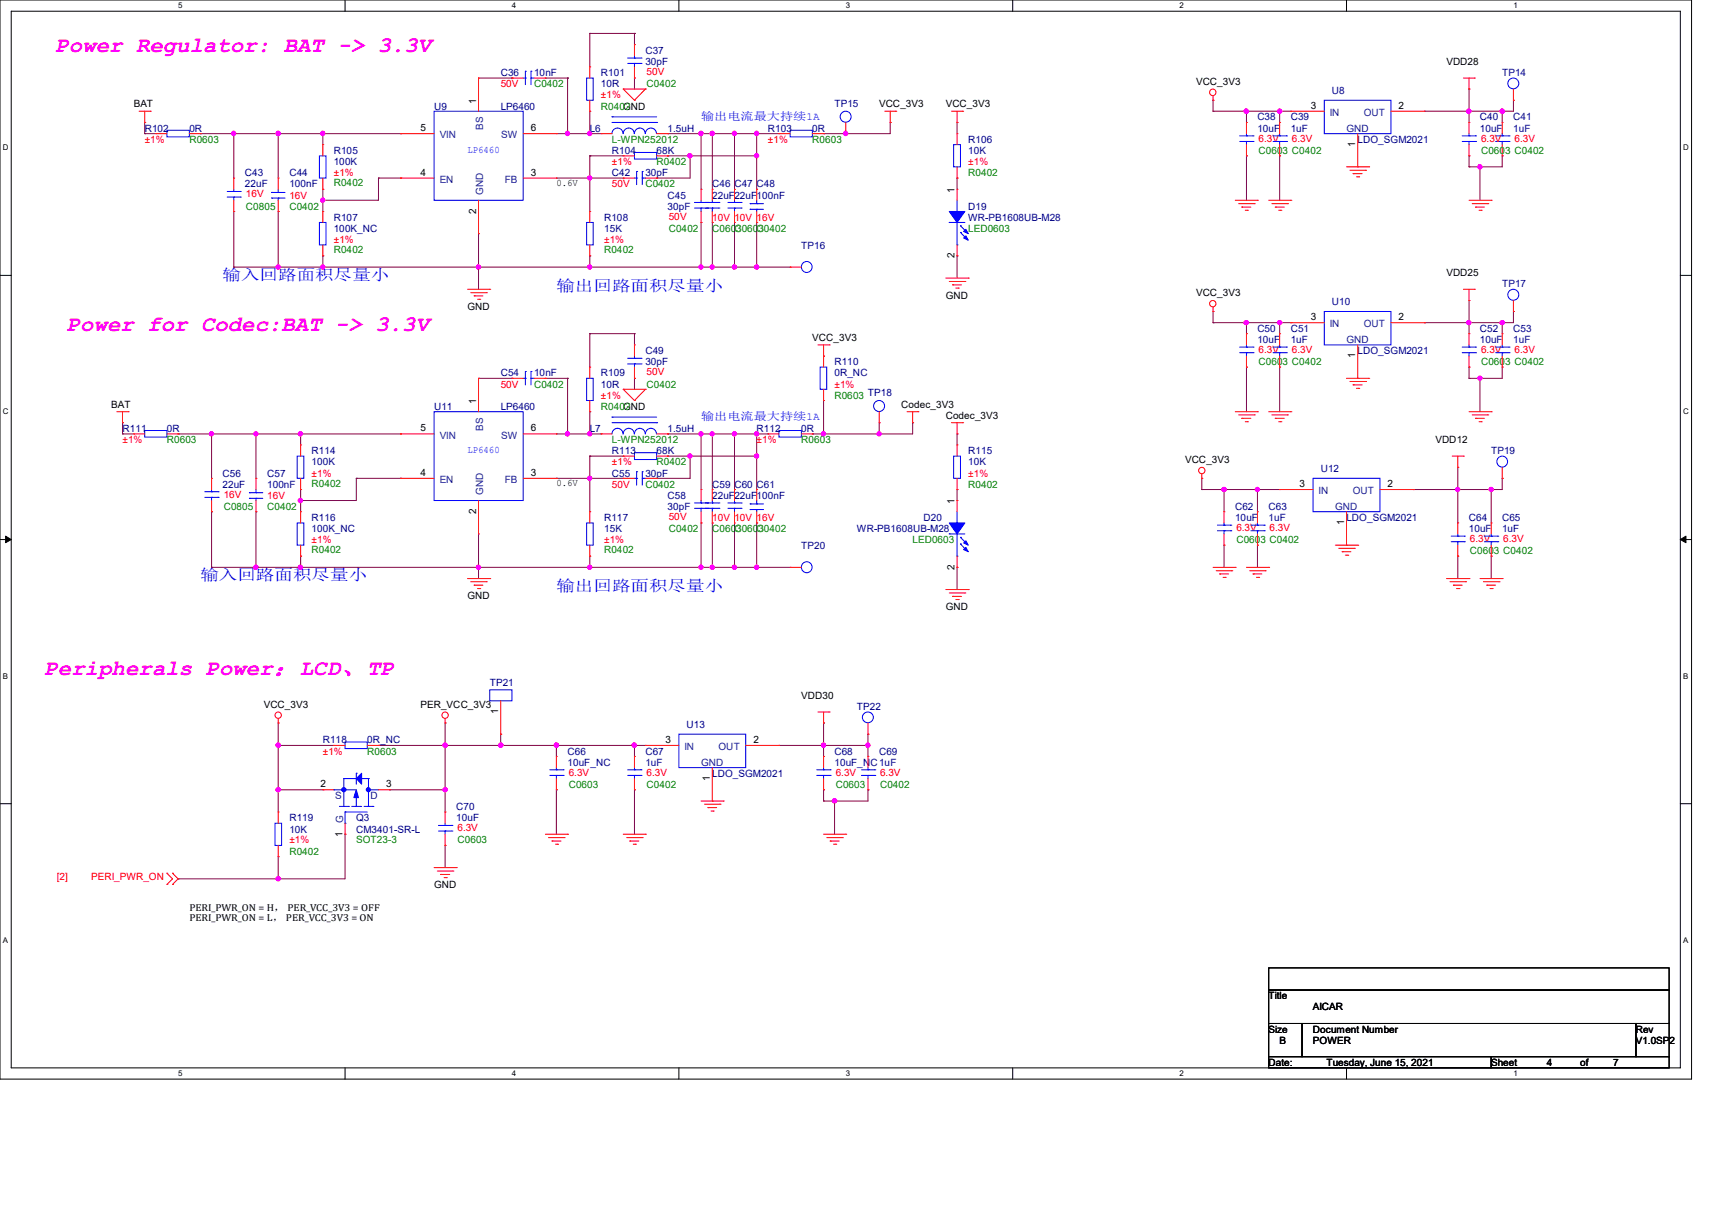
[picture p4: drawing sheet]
<svg xmlns="http://www.w3.org/2000/svg" width="297mm" height="210mm" viewBox="0 0 297 210" stroke-linecap="round" stroke-linejoin="round" font-family="sans-serif">
<path d="M0 0h293.5v187.3h-293.5zM1.9 1.9h289.6v183.4h-289.6z" fill="none" stroke="#000" stroke-width=".17"/>
<g fill="#fff">
<path d="M30.9 .2h.8v1.5h-.8z"/>
<path d="M30.9 185.5h.8v1.6h-.8z"/>
</g>
<path d="M59.9 0v1.9M59.9 185.3v2" fill="none" stroke="#000" stroke-width=".17"/>
<g fill="#fff">
<path d="M88.8 .2h.8v1.5h-.8z"/>
<path d="M88.8 185.5h.8v1.6h-.8z"/>
</g>
<path d="M117.8 0v1.9M117.8 185.3v2" fill="none" stroke="#000" stroke-width=".17"/>
<g fill="#fff">
<path d="M146.7 .2h.8v1.5h-.8z"/>
<path d="M146.7 185.5h.8v1.6h-.8z"/>
</g>
<path d="M175.7 0v1.9M175.7 185.3v2" fill="none" stroke="#000" stroke-width=".17"/>
<g fill="#fff">
<path d="M204.6 .2h.8v1.5h-.8z"/>
<path d="M204.6 185.5h.8v1.6h-.8z"/>
</g>
<path d="M233.6 0v1.9M233.6 185.3v2" fill="none" stroke="#000" stroke-width=".17"/>
<g fill="#fff">
<path d="M262.6 .2h.7v1.5h-.7z"/>
<path d="M262.6 185.5h.7v1.6h-.7z"/>
<path d="M.5 24.8h1v1.6h-1z"/>
<path d="M292 24.8h1v1.6h-1z"/>
<path d="M.5 70.7h1v1.5h-1z"/>
<path d="M292 70.7h1v1.5h-1z"/>
</g>
<path d="M0 47.8h1.9M291.5 47.8h2" fill="none" stroke="#000" stroke-width=".17"/>
<g fill="#fff">
<path d="M.5 116.5h.9v1.6h-.9z"/>
<path d="M292 116.5h.9v1.6h-.9z"/>
</g>
<path d="M0 93.6h1.9M291.5 93.6h2" fill="none" stroke="#000" stroke-width=".17"/>
<path d="M1 93l.9 .6-.9 .6zM291.5 93.6l1-.6v1.2z" fill="#000" stroke="#000" stroke-width=".17"/>
<g fill="#fff">
<path d="M.5 162.4h.9v1.5h-.9z"/>
<path d="M292 162.4h.9v1.5h-.9z"/>
</g>
<path d="M0 139.5h1.9M291.5 139.5h2M220.1 168h69.5v3.8h-69.5zM220.1 171.8h69.5v5.8h-69.5zM220.1 177.6h5.8v5.8h-5.8zM225.9 177.6h57.9v5.8h-57.9zM283.8 177.6h5.8v5.8h-5.8zM220.1 183.4h38.6v1.9h-38.6zM258.7 183.4h30.9v1.9h-30.9z" fill="none" stroke="#000" stroke-width=".17"/>
<g fill="none" stroke="#800040" stroke-width=".17">
<path d="M83 13.5h5.8M88.8 13.5h.1M94.6 13.5h3.9M98.5 13.5h.1M98.5 13.5v9.7M102.3 19.3h.1M102.3 5.8h.1M102.3 5.8v5.8M102.3 19.3v3.9M102.3 5.8h7.8M110.1 5.8h.1M110.1 13.5h.1"/>
<path d="M110.1 5.8v1.9M110.1 13.5v2M210.4 19.3h.1M210.4 17.4h.1M210.4 19.3h13.5M210.4 17.4v1.9M216.2 19.3h.1M216.2 19.3v2M222 19.3h.1M222 19.3v2M247.1 19.3h.1M254.8 15.5h.1"/>
<path d="M254.8 19.3h.1M254.8 15.5v5.8M260.6 19.3h.1M260.6 19.3v2M262.6 17.4h.1M262.6 17.4v1.9h-15.5M25.1 23.2h.1M25.1 21.3h.1M25.1 23.2h2M25.1 21.3v1.9M34.8 23.2h.1M34.8 23.2h34.7"/>
<path d="M40.6 23.2h.1M40.6 36.7h.1M40.6 23.2v7.7M40.6 36.7v9.7M48.3 23.2h.1M48.3 36.7h.1M48.3 23.2v7.7M48.3 36.7v9.7M56 23.2h.1M56 32.9h.1M56 34.8h.1M56 23.2v1.9"/>
<path d="M56 32.9v3.8M65.7 30.9h.1M65.7 30.9h3.8M65.7 30.9v3.9h-9.7M69.5 23.2h.1M69.5 30.9h.1M96.5 23.2h7.8M96.5 30.9h11.6M98.5 23.2h.1M102.3 30.9h.1M102.3 27.1h.1M102.3 23.2h.1"/>
<path d="M102.3 27.1h5.8M102.3 27.1v9.6M113.9 30.9h.1M115.8 23.2h.1M115.8 27.1h.1M115.8 23.2h19.3M115.8 27.1h15.5M119.7 27.1h.1M119.7 27.1v3.8h-5.8M121.6 23.2h.1M121.6 38.6h.1M121.6 23.2v9.7"/>
<path d="M121.6 38.6v7.8M123.6 23.2h.1M123.6 38.6h.1M123.6 23.2v9.7M123.6 38.6v7.8M127.4 23.2h.1M127.4 23.2v9.7M127.4 38.6v7.8M131.3 23.2h.1M131.3 27.1h.1M131.3 38.6h.1M131.3 23.2v9.7"/>
<path d="M131.3 38.6v7.8M142.9 23.2h.1M146.7 23.2h.1M154.4 21.3h.1M154.4 21.3v1.9h-11.5M166 30.9h.1M166 21.3h.1M166 21.3v1.9M166 30.9v2M216.2 27.1h.1M216.2 27.1v7.7M222 27.1h.1"/>
<path d="M222 27.1v7.7M254.8 27.1h.1M254.8 29h.1M254.8 27.1v1.9M256.8 29h.1M256.8 29v5.8M260.6 27.1h.1M260.6 27.1v1.9h-5.8M40.6 46.4h.1M40.6 46.4h96.5M48.3 46.4h.1M56 44.4h.1"/>
<path d="M56 44.4v2M83 46.4h.1M83 40.6v9.6M102.3 44.4h.1M102.3 46.4h.1M102.3 57.9h.1M102.3 44.4v2M102.3 57.9v5.8M102.3 57.9h7.8M110.1 57.9h.1M110.1 57.9v2M121.6 46.4h.1"/>
<path d="M127.4 46.4h.1M131.3 46.4h.1M166 44.4h.1M166 44.4v3.9M210.4 56h.1M210.4 54.1h.1M210.4 54.1v1.9M210.4 56h13.5M216.2 56h.1M216.2 56v1.9M222 56h.1M222 56v1.9"/>
<path d="M247.1 56h.1M254.8 52.2h.1M254.8 56h.1M254.8 52.2v5.7M260.6 56h.1M260.6 56v1.9M262.6 54.1h.1M262.6 54.1v1.9h-15.5M21.3 75.3h.1M21.3 73.4h.1M21.3 75.3h1.9M21.3 73.4v1.9"/>
<path d="M30.9 75.3h.1M30.9 75.3h38.6M36.7 75.3h.1M36.7 75.3v7.7M44.4 75.3h.1M44.4 75.3v7.7M52.2 75.3h.1M52.2 75.3v1.9M69.5 75.3h.1M83 65.7h5.8M88.8 65.7h.1M94.6 65.7h3.9"/>
<path d="M96.5 75.3h7.8M98.5 75.3h.1M98.5 65.7h.1M98.5 65.7v9.6M102.3 79.2h.1M102.3 71.5h.1M102.3 75.3h.1M102.3 71.5v3.8M102.3 79.2v9.6M102.3 79.2h5.8M110.1 65.7h.1M110.1 65.7v1.9"/>
<path d="M115.8 75.3h.1M115.8 79.2h.1M115.8 75.3h17.4M115.8 79.2h15.5M119.7 79.2h.1M119.7 79.2v3.8h-5.8M121.6 75.3h.1M121.6 75.3v9.7M123.6 75.3h.1M123.6 75.3v9.7M127.4 75.3h.1M127.4 75.3v9.7"/>
<path d="M131.3 79.2h.1M131.3 75.3h.1M131.3 75.3v9.7M140.9 75.3h.1M142.9 69.5h.1M142.9 75.3h.1M142.9 69.5v5.8M152.5 75.3h.1M152.5 73.4h.1M152.5 73.4v1.9M158.3 73.4h.1M158.3 73.4v1.9h-17.4"/>
<path d="M166 75.3h.1M166 75.3v1.9M216.2 63.7h.1M216.2 63.7v7.8M222 63.7h.1M222 63.7v7.8M254.8 63.7h.1M254.8 65.7h.1M254.8 63.7v2M256.8 65.7h.1M256.8 65.7v5.8M260.6 63.7h.1"/>
<path d="M260.6 63.7v2h-5.8M36.7 88.8h.1M36.7 98.5h.1M36.7 98.5h100.4M36.7 88.8v9.7M44.4 88.8h.1M44.4 98.5h.1M44.4 88.8v9.7M52.2 85h.1M52.2 86.9h.1M52.2 96.5h.1M52.2 85v3.8"/>
<path d="M52.2 96.5v2M61.8 83h.1M61.8 83h7.7M61.8 83v3.9h-9.6M69.5 83h.1M83 98.5h.1M83 92.7v7.7M96.5 83h.1M96.5 83h11.6M102.3 83h.1M102.3 96.5h.1M102.3 98.5h.1"/>
<path d="M102.3 96.5v2M113.9 83h.1M121.6 90.8h.1M121.6 98.5h.1M121.6 90.8v7.7M123.6 90.8h.1M123.6 90.8v7.7M127.4 98.5h.1M127.4 85h.1M127.4 90.8v7.7M131.3 90.8h.1M131.3 98.5h.1"/>
<path d="M131.3 90.8v7.7M166 98.5h.1M166 85h.1M166 85v1.9M166 98.5v3.8M208.5 85h.1M208.5 83h.1M208.5 85h13.5M208.5 83v2M212.3 94.6h.1M212.3 85h.1M212.3 85v3.8"/>
<path d="M212.3 94.6v3.9M218.1 94.6h.1M218.1 85h.1M218.1 85v3.8M218.1 94.6v3.9M245.2 85h.1M252.9 81.1h.1M252.9 85h.1M252.9 96.5h.1M252.9 81.1v9.7M252.9 96.5v3.9M258.7 85h.1"/>
<path d="M258.7 96.5h.1M258.7 85v5.8M258.7 96.5v3.9M260.6 83h.1M260.6 83v2h-15.4M48.3 125.5h.1M48.3 137.1h.1M48.3 129.4h.1M48.3 125.5v15.4M48.3 129.4h9.6M48.3 137.1h7.7M65.7 129.4h.1"/>
<path d="M65.7 129.4h46.3M67.6 137.1h.1M67.6 137.1h9.6M77.2 129.4h.1M77.2 125.5h.1M77.2 137.1h.1M77.2 125.5v15.4M86.9 127.4h.1M86.9 127.4v2M96.5 129.4h.1M96.5 137.1h.1M96.5 129.4v1.9"/>
<path d="M96.5 137.1v7.7M110.1 137.1h.1M110.1 129.4h.1M110.1 129.4v1.9M110.1 137.1v7.7M135.1 129.4h.1M135.1 129.4h15.5M142.9 125.5h.1M142.9 137.1h.1M142.9 129.4h.1M142.9 139h.1M142.9 125.5v5.8"/>
<path d="M142.9 137.1v1.9M144.8 139h.1M144.8 139v5.8M150.6 127.4h.1M150.6 137.1h.1M150.6 129.4h.1M150.6 127.4v3.9M150.6 137.1v1.9h-7.7M30.9 152.5h.1M48.3 148.7h.1M48.3 152.5h.1M48.3 148.7v3.8"/>
<path d="M59.9 144.8h.1M59.9 144.8v7.7h-29M77.2 146.7h.1M77.2 146.7v3.9"/>
</g>
<g fill="#f0f" stroke="#f0f" stroke-width=".17">
<circle cx="102.3" cy="30.9" r=".36"/>
<circle cx="119.7" cy="27" r=".37"/>
<circle cx="121.6" cy="23.2" r=".37"/>
<circle cx="123.5" cy="46.3" r=".36"/>
<circle cx="56" cy="23.2" r=".37"/>
<circle cx="56" cy="34.7" r=".36"/>
<circle cx="56" cy="46.3" r=".36"/>
<circle cx="83" cy="46.3" r=".36"/>
<circle cx="48.3" cy="46.3" r=".37"/>
<circle cx="40.5" cy="23.2" r=".37"/>
<circle cx="48.3" cy="23.2" r=".38"/>
<circle cx="98.4" cy="23.2" r=".37"/>
<circle cx="123.5" cy="23.2" r=".37"/>
<circle cx="131.3" cy="27" r=".36"/>
<circle cx="131.2" cy="23.2" r=".37"/>
<circle cx="131.3" cy="46.3" r=".36"/>
<circle cx="121.6" cy="46.3" r=".36"/>
<circle cx="102.3" cy="46.3" r=".36"/>
<circle cx="102.3" cy="23.2" r=".37"/>
<circle cx="48.3" cy="129.3" r=".38"/>
<circle cx="48.3" cy="152.5" r=".37"/>
<circle cx="48.3" cy="137.1" r=".37"/>
<circle cx="77.2" cy="129.3" r=".38"/>
<circle cx="44.4" cy="75.3" r=".36"/>
<circle cx="36.7" cy="75.3" r=".36"/>
<circle cx="102.3" cy="83" r=".36"/>
<circle cx="119.7" cy="79.1" r=".37"/>
<circle cx="131.3" cy="79.1" r=".36"/>
<circle cx="121.6" cy="75.3" r=".36"/>
<circle cx="121.6" cy="98.4" r=".36"/>
<circle cx="52.1" cy="75.3" r=".37"/>
<circle cx="52.1" cy="86.9" r=".38"/>
<circle cx="52.1" cy="98.4" r=".37"/>
<circle cx="44.4" cy="98.4" r=".36"/>
<circle cx="123.5" cy="75.3" r=".36"/>
<circle cx="131.3" cy="98.4" r=".36"/>
<circle cx="102.3" cy="98.4" r=".36"/>
<circle cx="123.5" cy="98.4" r=".36"/>
<circle cx="131.3" cy="75.3" r=".36"/>
<circle cx="102.3" cy="75.3" r=".36"/>
<circle cx="260.6" cy="19.3" r=".38"/>
<circle cx="254.8" cy="19.3" r=".38"/>
<circle cx="256.7" cy="29" r=".37"/>
<circle cx="258.7" cy="84.9" r=".36"/>
<circle cx="252.9" cy="84.9" r=".36"/>
<circle cx="77.2" cy="137.1" r=".37"/>
<circle cx="222" cy="19.3" r=".38"/>
<circle cx="216.2" cy="19.3" r=".38"/>
<circle cx="218.1" cy="84.9" r=".36"/>
<circle cx="212.4" cy="84.9" r=".37"/>
<circle cx="86.9" cy="129.3" r=".38"/>
<circle cx="150.5" cy="129.3" r=".37"/>
<circle cx="142.8" cy="129.3" r=".37"/>
<circle cx="144.8" cy="139" r=".38"/>
<circle cx="110" cy="129.3" r=".38"/>
<circle cx="96.5" cy="129.3" r=".38"/>
<circle cx="152.5" cy="75.3" r=".36"/>
<circle cx="142.9" cy="75.3" r=".36"/>
<circle cx="260.6" cy="56" r=".37"/>
<circle cx="254.8" cy="56" r=".37"/>
<circle cx="256.7" cy="65.6" r=".36"/>
<circle cx="222" cy="56" r=".37"/>
<circle cx="216.2" cy="56" r=".37"/>
<circle cx="146.7" cy="23.2" r=".37"/>
<circle cx="83" cy="98.4" r=".36"/>
<circle cx="98.4" cy="75.3" r=".36"/>
<circle cx="127.4" cy="75.3" r=".36"/>
<circle cx="127.4" cy="98.4" r=".36"/>
<circle cx="127.4" cy="23.2" r=".37"/>
<circle cx="127.4" cy="46.3" r=".36"/>
</g>
<g fill="none" stroke="#f00" stroke-width=".17">
<path d="M24.1 19.3h2M25.1 19.3v2M26.1 19.3h.1M83 13.5h.1M83 13.5v5.8M88.8 13.5h.1M88.8 13.5h2M92.7 13.5h1.9M94.6 13.5h.1M102.3 11.6h.1M102.3 19.3h.1M102.3 11.6v1.9"/>
<path d="M102.3 17.4v1.9M108.1 15.5h.1M108.1 15.5h3.9M108.1 15.5l2 1.9M110.1 17.4h.1M110.1 7.7h.1M110.1 13.5h.1M110.1 7.7v2M110.1 11.6v1.9M112 15.5h.1M112 15.5l-1.9 1.9M153.5 19.3h1.9"/>
<path d="M154.4 19.3v2M155.4 19.3h.1M165.1 19.3h1.9M166 19.3v2M167 19.3h.1M210.4 17.4h.1M210.4 16.6v.8M223.9 19.3h.1M223.9 19.3h5.8M241.3 19.3h5.8M247.1 19.3h.1M253.9 13.5h1.9"/>
<path d="M254.8 15.5h.1M254.8 13.5v2M255.8 13.5h.1M262.6 17.4h.1M262.6 15.5v1.9M25.1 21.3h.1M27.1 23.2h.1M27.1 23.2h1.9M32.9 23.2h1.9M34.8 23.2h.1M40.6 30.9h.1M40.6 36.7h.1"/>
<path d="M40.6 30.9v2M40.6 34.8v1.9M48.3 36.7h.1M48.3 30.9h.1M48.3 30.9v2M48.3 34.8v1.9M56 36.7h.1M56 32.9h.1M56 25.1h.1M56 25.1v2M56 30.9v2M56 36.7v1.9"/>
<path d="M69.5 30.9h.1M69.5 23.2h.1M69.5 23.2h5.8M69.5 30.9h5.8M83 34.8v5.8M90.8 23.2h5.7M90.8 30.9h5.7M96.5 30.9h.1M96.5 23.2h.1M102.3 36.7h.1M102.3 36.7v1.9M104.3 23.2h.1"/>
<path d="M104.3 23.2h1.9M108.1 27.1h.1M108.1 30.9h.1M108.1 30.9h2M108.1 27.1h2M112 30.9h1.9M113.9 30.9h.1M113.9 23.2h1.9M113.9 27.1h1.9M115.8 23.2h.1M115.8 27.1h.1M121.6 32.9h.1"/>
<path d="M121.6 38.6h.1M121.6 32.9v1.9M121.6 36.7v1.9M123.6 32.9h.1M123.6 38.6h.1M123.6 32.9v1.9M123.6 36.7v1.9M127.4 32.9h.1M127.4 38.6h.1M127.4 32.9v1.9M127.4 36.7v1.9M131.3 38.6h.1"/>
<path d="M131.3 32.9h.1M131.3 32.9v1.9M131.3 36.7v1.9M135.1 23.2h.1M135.1 23.2h2M140.9 23.2h2M142.9 23.2h.1M146.7 23.2h.1M146.7 21.3v1.9M154.4 21.3h.1M166 21.3h.1M166 32.9h.1"/>
<path d="M166 23.2h.1M166 30.9h.1M166 23.2v1.9M166 29v1.9M166 32.9v1.9M214.3 34.8h3.8M214.9 35.3h2.7M215.4 35.9h.1M215.4 35.9h1.6M216 36.5h.4M216.2 21.3h.1M216.2 27.1h.1"/>
<path d="M216.2 21.3v1.9M216.2 25.1v2M216.4 36.5h.1M217.6 35.3h.1M218.1 34.8h.1M220.1 34.8h3.8M220.6 35.3h2.8M221.2 35.9h.1M221.2 35.9h1.6M221.8 36.5h.4M222 21.3h.1M222 27.1h.1"/>
<path d="M222 21.3v1.9M222 25.1v2M222.2 36.5h.1M223.4 35.3h.1M223.9 34.8h.1M233.6 29h3.8M234.2 29.5h2.7M234.7 30.1h.1M234.7 30.1h1.6M235.3 30.7h.4M235.5 29h.1M235.5 23.2v5.8"/>
<path d="M235.7 30.7h.1M236.9 29.5h.1M237.4 29h.1M254.8 21.3h.1M254.8 27.1h.1M254.8 34.8h3.9M254.8 21.3v1.9M254.8 25.1v2M255.4 35.3h2.7M256 35.9h.1M256 35.9h1.5M256.6 36.5h.4"/>
<path d="M257 36.5h.1M258.1 35.3h.1M258.7 34.8h.1M260.6 21.3h.1M260.6 27.1h.1M260.6 21.3v1.9M260.6 25.1v2M56 44.4h.1M56 42.5v1.9M81.1 50.2h3.9M81.7 50.8h2.7M82.3 51.4h.1"/>
<path d="M82.3 51.4h1.5M82.8 51.9h.4M83 40.6h.1M83.2 51.9h.1M84.4 50.8h.1M85 50.2h.1M102.3 44.4h.1M102.3 42.5v1.9M110.1 59.9h.1M110.1 59.9v1.9M137.1 46.4h.1M137.1 46.4h1.9"/>
<path d="M141.9 59.9h1.9M142.9 59.9v3.8M143.8 59.9h.1M164.1 48.3h3.9M164.7 48.9h2.7M165.3 49.4h.1M165.3 49.4h1.5M165.8 50h.4M166 44.4h.1M166 42.5v1.9M166.2 50h.1M167.4 48.9h.1"/>
<path d="M168 48.3h.1M210.4 54.1h.1M210.4 53.3v.8M216.2 57.9h.1M216.2 57.9v2M222 57.9h.1M222 57.9v2M223.9 56h.1M223.9 56h5.8M235.5 59.9v5.8M241.3 56h5.8M247.1 56h.1"/>
<path d="M253.9 50.2h1.9M254.8 52.2h.1M254.8 57.9h.1M254.8 50.2v2M254.8 57.9v2M255.8 50.2h.1M260.6 57.9h.1M260.6 57.9v2M262.6 54.1h.1M262.6 52.2v1.9M20.3 71.5h1.9M21.3 73.4h.1"/>
<path d="M21.3 71.5v1.9M22.2 71.5h.1M23.2 75.3h.1M23.2 75.3h1.9M29 75.3h1.9M30.9 75.3h.1M52.2 77.2h.1M52.2 77.2v2M69.5 75.3h.1M69.5 75.3h5.8M83 65.7h.1M83 65.7v5.8"/>
<path d="M88.8 65.7h.1M88.8 65.7h2M90.8 75.3h5.7M92.7 65.7h1.9M94.6 65.7h.1M96.5 75.3h.1M102.3 63.7h.1M102.3 71.5h.1M102.3 63.7v2M102.3 69.5v2M104.3 75.3h.1M104.3 75.3h1.9"/>
<path d="M108.1 67.6h.1M108.1 79.2h.1M108.1 67.6h3.9M108.1 67.6l2 1.9M108.1 79.2h2M110.1 69.5h.1M110.1 65.7h.1M110.1 63.7v2M112 67.6h.1M112 67.6l-1.9 1.9M113.9 79.2h1.9M113.9 75.3h1.9"/>
<path d="M115.8 79.2h.1M115.8 75.3h.1M133.2 75.3h.1M133.2 75.3h1.9M139 75.3h1.9M140.9 75.3h.1M142.9 61.8h.1M142.9 69.5h.1M142.9 67.6v1.9M152.5 73.4h.1M152.5 71.5v1.9M157.4 71.5h1.9"/>
<path d="M158.3 73.4h.1M158.3 71.5v1.9M159.3 71.5h.1M165.1 73.4h1.9M166 75.3h.1M166 77.2h.1M166 73.4v1.9M166 77.2v2M167 73.4h.1M214.3 71.5h3.8M214.9 72h2.7M215.4 72.6h.1"/>
<path d="M215.4 72.6h1.6M216 73.2h.4M216.2 63.7h.1M216.2 61.8v1.9M216.4 73.2h.1M217.6 72h.1M218.1 71.5h.1M220.1 71.5h3.8M220.6 72h2.8M221.2 72.6h.1M221.2 72.6h1.6M221.8 73.2h.4"/>
<path d="M222 63.7h.1M222 61.8v1.9M222.2 73.2h.1M223.4 72h.1M223.9 71.5h.1M233.6 65.7h3.8M234.2 66.2h2.7M234.7 66.8h.1M234.7 66.8h1.6M235.3 67.4h.4M235.5 65.7h.1M235.7 67.4h.1"/>
<path d="M236.9 66.2h.1M237.4 65.7h.1M251.9 79.2h2M252.9 79.2v1.9M253.9 79.2h.1M254.8 63.7h.1M254.8 71.5h3.9M254.8 61.8v1.9M255.4 72h2.7M256 72.6h.1M256 72.6h1.5M256.6 73.2h.4"/>
<path d="M257 73.2h.1M258.1 72h.1M258.7 71.5h.1M260.6 63.7h.1M260.6 61.8v1.9M36.7 83h.1M36.7 88.8h.1M36.7 83v2M36.7 86.9v1.9M44.4 88.8h.1M44.4 83h.1M44.4 83v2"/>
<path d="M44.4 86.9v1.9M52.2 85h.1M52.2 96.5h.1M52.2 88.8h.1M52.2 83v2M52.2 88.8v2M52.2 94.6v1.9M69.5 83h.1M69.5 83h5.8M83 92.7h.1M83 86.9v5.8M90.8 83h5.7"/>
<path d="M96.5 83h.1M102.3 96.5h.1M102.3 88.8h.1M102.3 88.8v2M102.3 94.6v1.9M108.1 83h.1M108.1 83h2M112 83h1.9M113.9 83h.1M121.6 85h.1M121.6 90.8h.1M121.6 85v1.9"/>
<path d="M121.6 88.8v2M123.6 85h.1M123.6 90.8h.1M123.6 85v1.9M123.6 88.8v2M127.4 85h.1M127.4 90.8h.1M127.4 85v1.9M127.4 88.8v2M131.3 90.8h.1M131.3 85h.1M131.3 85v1.9"/>
<path d="M131.3 88.8v2M137.1 98.5h.1M137.1 98.5h1.9M166 85h.1M166 86.9h.1M166 98.5h.1M166 83v2M166 86.9v1.9M166 96.5v2M208.5 83h.1M208.5 82.3v.7M210.4 98.5h3.9"/>
<path d="M211 99.1h2.7M211.6 99.6h.1M211.6 99.6h1.5M212.3 88.8h.1M212.3 94.6h.1M212.3 88.8v2M212.3 92.7v1.9M213.7 99.1h.1M214.3 98.5h.1M216.2 98.5h3.9M216.8 99.1h2.7M217.4 99.6h.1"/>
<path d="M217.4 99.6h1.5M218.1 88.8h.1M218.1 94.6h.1M218.1 88.8v2M218.1 92.7v1.9M219.5 99.1h.1M220.1 98.5h.1M222 85h.1M222 85h5.8M231.6 94.6h3.9M232.2 95.2h2.7M232.8 95.8h.1"/>
<path d="M232.8 95.8h1.6M233.4 96.4h.4M233.6 94.6h.1M233.6 88.8v5.8M233.8 96.4h.1M234.9 95.2h.1M235.5 94.6h.1M239.4 85h5.8M245.2 85h.1M252.9 81.1h.1M252.9 90.8h.1M252.9 96.5h.1"/>
<path d="M252.9 90.8v1.9M252.9 94.6v1.9M258.7 90.8h.1M258.7 96.5h.1M258.7 90.8v1.9M258.7 94.6v1.9M260.6 83h.1M260.6 81.1v1.9M81.1 100.4h3.9M81.7 101h2.7M82.3 101.6h.1M82.3 101.6h1.5"/>
<path d="M82.8 102.2h.4M83.2 102.2h.1M84.4 101h.1M85 100.4h.1M164.1 102.3h3.9M164.7 102.9h2.7M165.3 103.5h.1M165.3 103.5h1.5M165.8 104.1h.4M166.2 104.1h.1M167.4 102.9h.1M168 102.3h.1"/>
<path d="M212.2 100.2h.4M212.6 100.2h.1M218 100.2h.4M218.4 100.2h.1M251 100.4h3.8M251.5 101h2.8M252.1 101.6h.1M252.1 101.6h1.6M252.7 102.2h.4M253.1 102.2h.1M254.3 101h.1M254.8 100.4h.1"/>
<path d="M256.8 100.4h3.8M257.3 101h2.8M257.9 101.6h.1M257.9 101.6h1.6M258.5 102.2h.4M258.9 102.2h.1M260.1 101h.1M260.6 100.4h.1M48.3 125.5h.1M48.3 124.7v.8M56 137.1h.1M56 137.1h1.9"/>
<path d="M57.9 129.4h.1M57.9 129.4h2M63.7 129.4h2M65.7 129.4h.1M65.7 137.1h1.9M67.6 137.1h.1M77.2 125.5h.1M77.2 124.7v.8M86.9 127.4h.1M86.9 121.6v5.8M96.5 131.3h.1M96.5 137.1h.1"/>
<path d="M96.5 131.3v1.9M96.5 135.1v2M110.1 131.3h.1M110.1 137.1h.1M110.1 131.3v1.9M110.1 135.1v2M112 129.4h.1M112 129.4h5.8M121.6 139h3.9M122.2 139.6h2.7M123.6 139h.1M123.6 133.2v5.8"/>
<path d="M124.9 139.6h.1M125.5 139h.1M129.4 129.4h5.7M135.1 129.4h.1M141.9 123.6h1.9M142.9 125.5h.1M142.9 131.3h.1M142.9 137.1h.1M142.9 123.6v1.9M142.9 131.3v1.9M142.9 135.1v2M143.8 123.6h.1"/>
<path d="M150.6 127.4h.1M150.6 131.3h.1M150.6 137.1h.1M150.6 125.5v1.9M150.6 131.3v1.9M150.6 135.1v2M29 151.6h.1M29 153.5h.1M29 151.6l.9 .9-.9 1M29.9 153.5h.1M29.9 151.6h.1M29.9 151.6l1 .9-1 1"/>
<path d="M48.3 140.9h.1M48.3 148.7h.1M48.3 140.9v2M48.3 146.7v2M59.9 144.8h.1M59.9 142.9v1.9M75.3 150.6h3.9M75.9 151.2h2.7M76.5 151.8h.1M76.5 151.8h1.5M77 152.3h.4M77.2 140.9h.1"/>
<path d="M77.2 146.7h.1M77.2 140.9v2M77.2 144.8v1.9M77.4 152.3h.1M78.6 151.2h.1M79.2 150.6h.1M94.6 144.8h3.9M95.2 145.4h2.7M95.8 146h.1M95.8 146h1.5M96.4 146.5h.3M96.7 146.5h.1"/>
<path d="M97.9 145.4h.1M98.5 144.8h.1M108.1 144.8h3.9M108.7 145.4h2.7M109.3 146h.1M109.3 146h1.5M109.9 146.5h.3M110.2 146.5h.1M111.4 145.4h.1M112 144.8h.1M122.8 140.2h.1M122.8 140.2h1.5"/>
<path d="M123.4 140.8h.3M123.7 140.8h.1M142.9 144.8h3.8M143.4 145.4h2.7M144 146h.1M144 146h1.6M144.6 146.5h.4M145 146.5h.1M146.1 145.4h.1M146.7 144.8h.1"/>
<circle cx="210.4" cy="16" r=".56"/>
<circle cx="210.4" cy="52.7" r=".55"/>
<circle cx="208.5" cy="81.7" r=".55"/>
<circle cx="48.3" cy="124.1" r=".55"/>
<circle cx="77.2" cy="124.1" r=".55"/>
</g>
<g fill="none" stroke="#00f" stroke-width=".17">
<path d="M75.3 19.3h15.5v15.5h-15.5zM90.8 13.5h.3M91.1 13.5h.1M91.1 12.4h.1M91.1 12.4v2.3M92.1 12.4h.1M92.1 13.5h.1M92.1 13.5h.6M92.1 12.4v2.3M101.8 13.5h1.1v3.9h-1.1zM108.9 11h2.3M108.9 10.1h2.3"/>
<path d="M110.1 10.1h.1M110.1 11h.1M110.1 9.7v.4M110.1 11v.6M111.2 11h.1M111.2 10.1h.1M229.7 17.4h11.6v5.8h-11.6zM29 22.6h3.9v1.1h-3.9zM39.4 34.2h2.3M39.4 33.2h2.3M40.6 33.2h.1M40.6 34.2h.1"/>
<path d="M40.6 32.9v.3M40.6 34.2v.6M41.7 34.2h.1M41.7 33.2h.1M47.1 33.4h.1M47.1 34.4h.1M47.1 33.4h2.3M47.1 34.4h2.3M48.3 34.4h.1M48.3 33.4h.1M48.3 32.9v.5M48.3 34.4v.4"/>
<path d="M55.4 38.6h1.2v3.9h-1.2zM55.4 27.1h1.2v3.8h-1.2zM101.8 38.6h1.1v3.9h-1.1zM106.2 20.3h.1M106.2 20.3h7.7M106.2 21.3h7.7M108.1 23.2a.95 .95 0 0 0-1-1 .95 .95 0 0 0-.9 1M110 23.2a.95 .95 0 0 0-.9-1 .95 .95 0 0 0-1 1M110.1 26.5h3.8v1.1h-3.8zM110.1 30.9h.3M110.4 30.9h.1M110.4 29.8h.1"/>
<path d="M110.4 29.8v2.2M111.4 29.8h.1M111.4 30.9h.1M111.4 29.8v2.2M111.4 30.9h.6M111.9 23.2a.93 .93 0 0 0-.9-1 .93 .93 0 0 0-.9 1M113.9 23.2a.95 .95 0 0 0-1-1 .95 .95 0 0 0-.9 1M113.9 21.3h.1M120.5 36.1h4.2M120.5 35.1h4.2M121.6 35.1h.1M121.6 36.1h.1"/>
<path d="M121.6 34.8v.3M121.6 36.1v.6M122.8 36.1h.1M122.8 35.1h.1M123.6 35.1h.1M123.6 36.1h.1M123.6 34.8v.3M123.6 36.1v.6M124.7 36.1h.1M124.7 35.1h.1M126.3 36.1h2.3M126.3 35.1h2.3"/>
<path d="M127.4 35.1h.1M127.4 36.1h.1M127.4 34.8v.3M127.4 36.1v.6M128.6 36.1h.1M128.6 35.1h.1M130.1 35.3h.1M130.1 36.3h.1M130.1 35.3h2.4M130.1 36.3h2.4M131.3 36.3h.1M131.3 35.3h.1"/>
<path d="M131.3 34.8v.5M131.3 36.3v.4M137.1 22.6h3.8v1.1h-3.8zM164.7 38.6h.1M164.7 38.6h2.7M165.4 25.1h1.2v3.9h-1.2zM166 36.7h.1M166 34.8v1.9M166 38.6v3.9M166.6 39.2h.1M166.6 39.2l1.2 1.1M215.1 24.6h2.3"/>
<path d="M215.1 23.6h2.3M216.2 23.6h.1M216.2 24.6h.1M216.2 23.2v.4M216.2 24.6v.5M217.4 24.6h.1M217.4 23.6h.1M220.9 24.6h2.3M220.9 23.6h2.3M222 23.6h.1M222 24.6h.1M222 23.2v.4"/>
<path d="M222 24.6v.5M223.2 24.6h.1M223.2 23.6h.1M253.7 24.6h2.3M253.7 23.6h2.3M254.8 23.6h.1M254.8 24.6h.1M254.8 23.2v.4M254.8 24.6v.5M256 24.6h.1M256 23.6h.1M259.5 24.6h2.3"/>
<path d="M259.5 23.6h2.3M260.6 23.6h.1M260.6 24.6h.1M260.6 23.2v.4M260.6 24.6v.5M261.8 24.6h.1M261.8 23.6h.1M166 42.5h.1M166.6 40.3h.1M166.6 40.3l1.2 1.2M216.2 59.9v.3M222 59.9v.3"/>
<path d="M229.7 54.1h11.6v5.8h-11.6zM254.8 59.9v.3M260.6 59.9v.3M25.1 74.7h3.9v1.2h-3.9zM51.6 79.2h1.1v3.8h-1.1zM75.3 71.5h15.5v15.4h-15.5zM90.8 65.7h.3M91.1 65.7h.1M91.1 64.5h.1M91.1 64.5v2.3M92.1 64.5h.1M92.1 65.7h.1"/>
<path d="M92.1 64.5v2.3M92.1 65.7h.6M101.8 65.7h1.1v3.8h-1.1zM106.2 75.3a.95 .95 0 0 1 .9-1 .95 .95 0 0 1 1 1M106.2 72.4h.1M106.2 72.4h7.7M106.2 73.4h7.7M108.1 75.3a.95 .95 0 0 1 1-1 .95 .95 0 0 1 .9 1M108.9 63.2h2.3M108.9 62.2h2.3M110.1 78.6h3.8v1.2h-3.8zM110.1 75.3a.93 .93 0 0 1 .9-1 .93 .93 0 0 1 .9 1"/>
<path d="M110.1 62.2h.1M110.1 63.2h.1M110.1 61.8v.4M110.1 63.2v.5M111.2 63.2h.1M111.2 62.2h.1M112 75.3a.95 .95 0 0 1 .9-1 .95 .95 0 0 1 1 1M113.9 73.4h.1M135.1 74.7h3.9v1.2h-3.9zM142.3 63.7h1.1v3.9h-1.1zM165.4 79.2h1.2v3.8h-1.2zM215.1 61.2h2.3"/>
<path d="M215.1 60.2h2.3M216.2 60.2h.1M216.2 61.2h.1M216.2 61.2v.6M217.4 61.2h.1M217.4 60.2h.1M220.9 61.2h2.3M220.9 60.2h2.3M222 60.2h.1M222 61.2h.1M222 61.2v.6M223.2 61.2h.1"/>
<path d="M223.2 60.2h.1M253.7 61.2h2.3M253.7 60.2h2.3M254.8 60.2h.1M254.8 61.2h.1M254.8 61.2v.6M256 61.2h.1M256 60.2h.1M259.5 61.2h2.3M259.5 60.2h2.3M260.6 60.2h.1M260.6 61.2h.1"/>
<path d="M260.6 61.2v.6M261.8 61.2h.1M261.8 60.2h.1M35.5 86.3h2.3M35.5 85.3h2.3M36.7 85.3h.1M36.7 86.3h.1M36.7 85v.3M36.7 86.3v.6M37.8 86.3h.1M37.8 85.3h.1M43.3 85.5h.1"/>
<path d="M43.3 86.5h.1M43.3 85.5h2.3M43.3 86.5h2.3M44.4 86.5h.1M44.4 85.5h.1M44.4 85v.5M44.4 86.5v.4M51.6 90.8h1.1v3.8h-1.1zM101.8 90.8h1.1v3.8h-1.1zM110.1 83h.3M110.4 83h.1M110.4 81.9h.1"/>
<path d="M110.4 81.9v2.3M111.4 81.9h.1M111.4 83h.1M111.4 83h.6M111.4 81.9v2.3M120.5 88.2h4.2M120.5 87.3h4.2M121.6 87.3h.1M121.6 88.2h.1M121.6 86.9v.4M121.6 88.2v.6M122.8 88.2h.1"/>
<path d="M122.8 87.3h.1M123.6 87.3h.1M123.6 88.2h.1M123.6 86.9v.4M123.6 88.2v.6M124.7 88.2h.1M124.7 87.3h.1M126.3 88.2h2.3M126.3 87.3h2.3M127.4 87.3h.1M127.4 88.2h.1M127.4 86.9v.4"/>
<path d="M127.4 88.2v.6M128.6 88.2h.1M128.6 87.3h.1M130.1 87.5h.1M130.1 88.4h.1M130.1 87.5h2.4M130.1 88.4h2.4M131.3 88.4h.1M131.3 87.5h.1M131.3 86.9v.6M131.3 88.4v.4M164.7 92.7h.1"/>
<path d="M164.7 92.7h2.7M166 90.8h.1M166 96.5h.1M166 88.8v2M166 92.7v3.8M166.6 93.3h.1M166.6 94.4h.1M166.6 93.3l1.2 1.1M166.6 94.4l1.2 1.2M211.2 92.1h2.3M211.2 91.1h2.3M212.3 91.1h.1"/>
<path d="M212.3 92.1h.1M212.3 90.8v.3M212.3 92.1v.6M213.5 92.1h.1M213.5 91.1h.1M217 92.1h2.3M217 91.1h2.3M218.1 91.1h.1M218.1 92.1h.1M218.1 90.8v.3M218.1 92.1v.6M219.3 92.1h.1"/>
<path d="M219.3 91.1h.1M227.8 83h11.6v5.8h-11.6zM251.8 94h2.2M251.8 93h2.2M252.9 93h.1M252.9 94h.1M252.9 92.7v.3M252.9 94v.6M254 94h.1M254 93h.1M257.5 94h2.3M257.5 93h2.3"/>
<path d="M258.7 93h.1M258.7 94h.1M258.7 92.7v.3M258.7 94v.6M259.8 94h.1M259.8 93h.1M85 119.7h3.8v1.9h-3.8zM57.9 137.1h.1M57.9 137.1h3.9M58.9 140h1.6M59.6 135.1h.1M59.6 135.1v4.9"/>
<path d="M59.6 135.1h2.2M59.9 128.8h3.8v1.1h-3.8zM60.5 140h.1M61 140h1.6M61.8 135.1h.1M61.8 138.2h.1M61.8 134.2h.1M61.8 134.2v1.9M61.8 138.2v1.8M62.6 140h.1M62.7 135.1h1.2M63.2 140h1.5"/>
<path d="M63.9 135.1h.1M63.9 140h.1M63.9 137.1h.1M63.9 135.1v4.9M63.9 137.1h1.8M64.7 140h.1M95.4 134.6h2.3M95.4 133.6h2.3M96.5 133.6h.1M96.5 134.6h.1M96.5 133.2v.4M96.5 134.6v.5"/>
<path d="M97.7 134.6h.1M97.7 133.6h.1M108.9 134.6h2.3M108.9 133.6h2.3M110.1 133.6h.1M110.1 134.6h.1M110.1 133.2v.4M110.1 134.6v.5M111.2 134.6h.1M111.2 133.6h.1M117.8 127.4h11.6v5.8h-11.6zM141.7 134.6h2.3"/>
<path d="M141.7 133.6h2.3M142.9 133.6h.1M142.9 134.6h.1M142.9 133.2v.4M142.9 134.6v.5M144 134.6h.1M144 133.6h.1M149.4 134.6h2.4M149.4 133.6h2.4M150.6 133.6h.1M150.6 134.6h.1M150.6 133.2v.4"/>
<path d="M150.6 134.6v.5M151.8 134.6h.1M151.8 133.6h.1M47.7 142.9h1.2v3.8h-1.2zM59.9 140.9h.1M59.9 142.9h.1M59.9 140.9h3.8M59.9 140.9v2M76.1 144.2h2.3M76.1 143.3h2.3M77.2 143.3h.1M77.2 144.2h.1"/>
<path d="M77.2 142.9v.4M77.2 144.2v.6M78.4 144.2h.1M78.4 143.3h.1"/>
<circle cx="262.5" cy="14.5" r=".94"/>
<circle cx="146.7" cy="20.3" r=".95"/>
<circle cx="139.9" cy="46.3" r=".94"/>
<circle cx="262.5" cy="51.2" r=".95"/>
<circle cx="152.5" cy="70.5" r=".95"/>
<circle cx="139.9" cy="98.4" r=".94"/>
<circle cx="260.6" cy="80.1" r=".94"/>
<circle cx="150.6" cy="124.5" r=".94"/>
</g>
<g fill="#00f" stroke="#00f" stroke-width=".17">
<path d="M62.7 134.2v1.9l-.9-1z"/>
<path d="M61.8 137.1l.4 1.3h-.8z"/>
<path d="M164.7 36.7h2.7l-1.4 1.9z" fill-rule="evenodd"/>
<path d="M167.6 40.9l.4 .8-.8-.4z" fill-rule="evenodd"/>
<path d="M167.6 39.8l.4 .8-.8-.4z" fill-rule="evenodd"/>
<path d="M164.7 90.8h2.7l-1.4 1.9z" fill-rule="evenodd"/>
<path d="M167.6 95l.4 .8-.8-.4z" fill-rule="evenodd"/>
<path d="M167.6 93.9l.4 .7-.8-.4z" fill-rule="evenodd"/>
<circle cx="63.9" cy="137.1" r=".36"/>
<circle cx="59.7" cy="137.1" r=".37"/>
</g>
<g font-size="3.9" fill="#f0f">
<text x="9.7" y="9.1">Power Regulator: BAT -&gt; 3.3V</text>
<text x="11.6" y="57.4">Power for Codec:BAT -&gt; 3.3V</text>
<text x="7.7" y="117.2">Peripherals Power：LCD、TP</text>
</g>
<g font-size="2.7" fill="#00f">
<text x="38.6" y="48.5">输入回路面积尽量小</text>
<text x="96.5" y="50.4">输出回路面积尽量小</text>
<text x="34.8" y="100.6">输入回路面积尽量小</text>
<text x="96.5" y="102.6">输出回路面积尽量小</text>
</g>
<g font-size="1.9" fill="#00f">
<text x="121.6" y="20.8">输出电流最大持续1A</text>
<text x="121.6" y="72.9">输出电流最大持续1A</text>
</g>
<g font-size="1.7" fill="#000080">
<text x="112" y="9.4">C37</text>
<text x="112" y="11.3">30pF</text>
<text x="86.9" y="13.2">C36</text>
<text x="92.7" y="13.2">10nF</text>
<text x="104.3" y="13.2">R101</text>
<text x="104.3" y="15.2">10R</text>
<text x="231.1" y="16.3">U8</text>
<text x="260.6" y="13.2">TP14</text>
<text x="25.1" y="22.9">R102</text>
<text x="32.8" y="22.9">0R</text>
<text x="75.3" y="19">U9</text>
<text x="86.9" y="19">LP6460</text>
<text x="102.3" y="22.9">L6</text>
<text x="115.8" y="22.9">1.5uH</text>
<text x="133.2" y="22.9">R103</text>
<text x="140.9" y="22.9">0R</text>
<text x="144.8" y="18.6">TP15</text>
<text x="218.1" y="20.9">C38</text>
<text x="218.1" y="22.9">10uF</text>
<text x="223.9" y="20.9">C39</text>
<text x="223.9" y="22.9">1uF</text>
<text x="256.7" y="20.9">C40</text>
<text x="256.7" y="22.9">10uF</text>
<text x="262.5" y="20.9">C41</text>
<text x="262.5" y="22.9">1uF</text>
<text x="57.9" y="26.7">R105</text>
<text x="57.9" y="28.7">100K</text>
<text x="106.2" y="26.7">R104</text>
<text x="113.9" y="26.7">68K</text>
<text x="168" y="24.8">R106</text>
<text x="168" y="26.7">10K</text>
<text x="235.5" y="24.8">LDO_SGM2021</text>
<text x="42.5" y="30.6">C43</text>
<text x="42.5" y="32.5">22uF</text>
<text x="50.2" y="30.6">C44</text>
<text x="50.2" y="32.5">100nF</text>
<text x="106.2" y="30.6">C42</text>
<text x="112" y="30.6">30pF</text>
<text x="115.8" y="34.5">C45</text>
<text x="123.6" y="32.5">C46 C47 C48</text>
<text x="123.6" y="34.5">22uF22uF100nF</text>
<text x="57.9" y="38.3">R107</text>
<text x="57.9" y="40.2">100K_NC</text>
<text x="104.8" y="38.3">R108</text>
<text x="104.8" y="40.2">15K</text>
<text x="115.8" y="36.4">30pF</text>
<text x="168" y="36.4">D19</text>
<text x="168" y="38.3">WR-PB1608UB-M28</text>
<text x="139" y="43.1">TP16</text>
<text x="231.1" y="53">U10</text>
<text x="260.6" y="49.9">TP17</text>
<text x="218.1" y="57.6">C50</text>
<text x="218.1" y="59.5">10uF</text>
<text x="223.9" y="57.6">C51</text>
<text x="223.9" y="59.5">1uF</text>
<text x="256.7" y="57.6">C52</text>
<text x="256.7" y="59.5">10uF</text>
<text x="262.5" y="57.6">C53</text>
<text x="262.5" y="59.5">1uF</text>
<text x="86.9" y="65.3">C54</text>
<text x="92.7" y="65.3">10nF</text>
<text x="104.3" y="65.3">R109</text>
<text x="112" y="61.5">C49</text>
<text x="112" y="63.4">30pF</text>
<text x="144.8" y="63.4">R110</text>
<text x="144.8" y="65.3">0R_NC</text>
<text x="235.5" y="61.5">LDO_SGM2021</text>
<text x="75.3" y="71.1">U11</text>
<text x="86.9" y="71.1">LP6460</text>
<text x="104.3" y="67.3">10R</text>
<text x="21.2" y="75">R111</text>
<text x="29" y="75">0R</text>
<text x="102.3" y="75">L7</text>
<text x="115.8" y="75">1.5uH</text>
<text x="131.3" y="75">R112</text>
<text x="139" y="75">0R</text>
<text x="38.6" y="82.7">C56</text>
<text x="46.4" y="82.7">C57</text>
<text x="54.1" y="78.8">R114</text>
<text x="54.1" y="80.8">100K</text>
<text x="106.2" y="82.7">C55</text>
<text x="106.2" y="78.8">R113</text>
<text x="112" y="82.7">30pF</text>
<text x="113.9" y="78.8">68K</text>
<text x="168" y="78.8">R115</text>
<text x="168" y="80.8">10K</text>
<text x="229.1" y="81.9">U12</text>
<text x="258.7" y="78.8">TP19</text>
<text x="38.6" y="84.6">22uF</text>
<text x="46.4" y="84.6">100nF</text>
<text x="115.8" y="86.6">C58</text>
<text x="115.8" y="88.5">30pF</text>
<text x="123.6" y="84.6">C59 C60 C61</text>
<text x="123.6" y="86.6">22uF22uF100nF</text>
<text x="214.3" y="88.5">C62</text>
<text x="220.1" y="88.5">C63</text>
<text x="54.1" y="90.4">R116</text>
<text x="54.1" y="92.4">100K_NC</text>
<text x="104.8" y="90.4">R117</text>
<text x="104.8" y="92.4">15K</text>
<text x="139" y="95.2">TP20</text>
<text x="148.7" y="92.4">WR-PB1608UB-M28</text>
<text x="160.2" y="90.4">D20</text>
<text x="214.3" y="90.4">10uF</text>
<text x="220.1" y="90.4">1uF</text>
<text x="233.6" y="90.4">LDO_SGM2021</text>
<text x="254.8" y="90.4">C64</text>
<text x="254.8" y="92.4">10uF</text>
<text x="260.6" y="90.4">C65</text>
<text x="260.6" y="92.4">1uF</text>
<text x="85" y="119">TP21</text>
<text x="148.7" y="123.2">TP22</text>
<text x="56" y="129">R118</text>
<text x="63.7" y="129">0R_NC</text>
<text x="98.5" y="131">C66</text>
<text x="112" y="131">C67</text>
<text x="119.1" y="126.3">U13</text>
<text x="144.8" y="131">C68</text>
<text x="152.5" y="131">C69</text>
<text x="98.5" y="132.9">10uF_NC</text>
<text x="112" y="132.9">1uF</text>
<text x="123.6" y="134.8">LDO_SGM2021</text>
<text x="144.8" y="132.9">10uF_NC1uF</text>
<text x="50.2" y="142.5">R119</text>
<text x="61.8" y="142.5">Q3</text>
<text x="79.2" y="140.6">C70</text>
<text x="79.2" y="142.5">10uF</text>
<text x="50.2" y="144.5">10K</text>
<text x="61.8" y="144.5">CM3401-SR-L</text>
</g>
<g font-size="1.7">
<text x="250.9" y="11.3">VDD28</text>
<text x="82.6" y="18" transform="rotate(-90 82.6 18)">1</text>
<text x="207.5" y="14.7">VCC_3V3</text>
<text x="23.2" y="18.6">BAT</text>
<text x="73" y="22.8">5</text>
<text x="92.1" y="22.8">6</text>
<text x="108.1" y="19">GND</text>
<text x="152.5" y="18.6">VCC_3V3</text>
<text x="164.1" y="18.6">VCC_3V3</text>
<text x="227.4" y="18.9">3</text>
<text x="242.6" y="18.9">2</text>
<text x="235.1" y="25.5" transform="rotate(-90 235.1 25.5)">1</text>
<text x="73" y="30.5">4</text>
<text x="92.1" y="30.5">3</text>
<text x="96.5" y="32.3">0.6V</text>
<text x="165.6" y="33.4" transform="rotate(-90 165.6 33.4)">1</text>
<text x="82.6" y="37.1" transform="rotate(-90 82.6 37.1)">2</text>
<text x="165.6" y="44.8" transform="rotate(-90 165.6 44.8)">2</text>
<text x="250.9" y="48">VDD25</text>
<text x="81.1" y="53.8">GND</text>
<text x="164.1" y="51.8">GND</text>
<text x="207.5" y="51.4">VCC_3V3</text>
<text x="140.9" y="59.1">VCC_3V3</text>
<text x="227.4" y="55.6">3</text>
<text x="242.6" y="55.6">2</text>
<text x="235.1" y="62.2" transform="rotate(-90 235.1 62.2)">1</text>
<text x="19.3" y="70.7">BAT</text>
<text x="82.6" y="70.1" transform="rotate(-90 82.6 70.1)">1</text>
<text x="108.1" y="71.1">GND</text>
<text x="156.4" y="70.7">Codec_3V3</text>
<text x="73" y="74.9">5</text>
<text x="92.1" y="74.9">6</text>
<text x="164.1" y="72.6">Codec_3V3</text>
<text x="249" y="76.9">VDD12</text>
<text x="73" y="82.6">4</text>
<text x="92.1" y="82.6">3</text>
<text x="205.6" y="80.4">VCC_3V3</text>
<text x="82.6" y="89.2" transform="rotate(-90 82.6 89.2)">2</text>
<text x="96.5" y="84.4">0.6V</text>
<text x="165.6" y="87.5" transform="rotate(-90 165.6 87.5)">1</text>
<text x="225.4" y="84.5">3</text>
<text x="240.7" y="84.5">2</text>
<text x="233.2" y="91.2" transform="rotate(-90 233.2 91.2)">1</text>
<text x="165.6" y="98.9" transform="rotate(-90 165.6 98.9)">2</text>
<text x="81.1" y="103.9">GND</text>
<text x="164.1" y="105.9">GND</text>
<text x="45.8" y="122.9">VCC_3V3</text>
<text x="73" y="122.9">PER_VCC_3V3</text>
<text x="86.4" y="124" transform="rotate(-90 86.4 124)">1</text>
<text x="139" y="121.3">VDD30</text>
<text x="115.4" y="128.9">3</text>
<text x="130.7" y="128.9">2</text>
<text x="55.6" y="136.7">2</text>
<text x="67" y="136.7">3</text>
<text x="123.1" y="135.6" transform="rotate(-90 123.1 135.6)">1</text>
<text x="59.4" y="145.2" transform="rotate(-90 59.4 145.2)">1</text>
<text x="75.3" y="154.1">GND</text>
<text x="32.8" y="158">PERI_PWR_ON = H， PER_VCC_3V3 = OFF</text>
<text x="32.8" y="159.8">PERI_PWR_ON = L， PER_VCC_3V3 = ON</text>
<text x="220.1" y="173.4">Title</text>
<text x="220.1" y="179.2">Size</text>
<text x="227.8" y="179.2">Document Number</text>
<text x="227.8" y="175.3">AICAR</text>
<text x="283.8" y="179.2">Rev</text>
<text x="220.1" y="185">Date:</text>
<text x="222" y="181.1">B</text>
<text x="227.8" y="181.1">POWER</text>
<text x="230.1" y="185">Tuesday, June 15, 2021</text>
<text x="258.7" y="185">Sheet</text>
<text x="268.3" y="185">4</text>
<text x="274.1" y="185">of</text>
<text x="279.9" y="185">7</text>
<text x="283.8" y="181.1">V1.0SP2</text>
</g>
<g font-size="1.7" fill="#f00">
<text x="86.9" y="15.2">50V</text>
<text x="104.3" y="17.1">±1%</text>
<text x="112.2" y="13">50V</text>
<text x="25.1" y="24.8">±1%</text>
<text x="106.2" y="28.7">±1%</text>
<text x="133.2" y="24.8">±1%</text>
<text x="168" y="28.7">±1%</text>
<text x="218.3" y="24.6">6.3V</text>
<text x="224.1" y="24.6">6.3V</text>
<text x="256.9" y="24.6">6.3V</text>
<text x="262.7" y="24.6">6.3V</text>
<text x="42.7" y="34.2">16V</text>
<text x="50.2" y="34.5">16V</text>
<text x="57.9" y="30.6">±1%</text>
<text x="106.2" y="32.5">50V</text>
<text x="116" y="38.1">50V</text>
<text x="123.6" y="38.3">10V 10V 16V</text>
<text x="57.9" y="42.2">±1%</text>
<text x="104.8" y="42.2">±1%</text>
<text x="112.2" y="65.2">50V</text>
<text x="218.3" y="61.3">6.3V</text>
<text x="224.1" y="61.3">6.3V</text>
<text x="256.9" y="61.3">6.3V</text>
<text x="262.7" y="61.3">6.3V</text>
<text x="86.9" y="67.3">50V</text>
<text x="104.3" y="69.2">±1%</text>
<text x="144.8" y="67.3">±1%</text>
<text x="21.2" y="76.9">±1%</text>
<text x="131.3" y="76.9">±1%</text>
<text x="54.1" y="82.7">±1%</text>
<text x="106.2" y="80.8">±1%</text>
<text x="168" y="82.7">±1%</text>
<text x="38.8" y="86.4">16V</text>
<text x="46.4" y="86.6">16V</text>
<text x="106.2" y="84.6">50V</text>
<text x="54.1" y="94.3">±1%</text>
<text x="104.8" y="94.3">±1%</text>
<text x="116" y="90.2">50V</text>
<text x="123.6" y="90.4">10V 10V 16V</text>
<text x="214.5" y="92.2">6.3V</text>
<text x="220.2" y="92.2">6.3V</text>
<text x="255" y="94.1">6.3V</text>
<text x="260.8" y="94.1">6.3V</text>
<text x="56" y="131">±1%</text>
<text x="98.7" y="134.6">6.3V</text>
<text x="112.2" y="134.6">6.3V</text>
<text x="145" y="134.6">6.3V</text>
<text x="152.7" y="134.6">6.3V</text>
<text x="50.2" y="146.4">±1%</text>
<text x="79.4" y="144.3">6.3V</text>
<text x="9.9" y="152.8">[2]</text>
<text x="15.8" y="152.8">PERI_PWR_ON</text>
</g>
<g font-size="1.7" fill="#008000">
<text x="92.7" y="15.2">C0402</text>
<text x="112.2" y="15.2">C0402</text>
<text x="104.3" y="19">R0402</text>
<text x="32.8" y="24.8">R0603</text>
<text x="106.2" y="24.8">L-WPN252012</text>
<text x="113.9" y="28.7">R0402</text>
<text x="140.9" y="24.8">R0603</text>
<text x="218.3" y="26.7">C0603 C0402</text>
<text x="256.9" y="26.7">C0603 C0402</text>
<text x="57.9" y="32.3">R0402</text>
<text x="112" y="32.5">C0402</text>
<text x="168" y="30.6">R0402</text>
<text x="42.7" y="36.4">C0805</text>
<text x="50.2" y="36.4">C0402</text>
<text x="116" y="40.2">C0402</text>
<text x="123.6" y="40.2">C0603</text>
<text x="127.4" y="40.2">C0603</text>
<text x="131.3" y="40.2">C0402</text>
<text x="168" y="40.2">LED0603</text>
<text x="57.9" y="43.9">R0402</text>
<text x="104.8" y="43.9">R0402</text>
<text x="218.3" y="63.4">C0603 C0402</text>
<text x="256.9" y="63.4">C0603 C0402</text>
<text x="92.7" y="67.3">C0402</text>
<text x="104.3" y="71.1">R0402</text>
<text x="112.2" y="67.3">C0402</text>
<text x="144.8" y="69.2">R0603 TP18</text>
<text x="29" y="76.9">R0603</text>
<text x="106.2" y="76.9">L-WPN252012</text>
<text x="139" y="76.9">R0603</text>
<text x="113.9" y="80.8">R0402</text>
<text x="38.8" y="88.5">C0805</text>
<text x="46.4" y="88.5">C0402</text>
<text x="54.1" y="84.5">R0402</text>
<text x="112" y="84.6">C0402</text>
<text x="168" y="84.6">R0402</text>
<text x="116" y="92.4">C0402</text>
<text x="123.6" y="92.4">C0603</text>
<text x="127.4" y="92.4">C0603</text>
<text x="131.3" y="92.4">C0402</text>
<text x="158.3" y="94.3">LED0603</text>
<text x="214.5" y="94.3">C0603 C0402</text>
<text x="54.1" y="96">R0402</text>
<text x="104.8" y="96">R0402</text>
<text x="255" y="96.2">C0603 C0402</text>
<text x="63.7" y="131">R0603</text>
<text x="98.7" y="136.7">C0603</text>
<text x="112.2" y="136.7">C0402</text>
<text x="145" y="136.7">C0603</text>
<text x="152.7" y="136.7">C0402</text>
<text x="50.2" y="148.3">R0402</text>
<text x="61.8" y="146.4">SOT23-3</text>
<text x="79.4" y="146.4">C0603</text>
</g>
<g font-size="1.7" fill="#004080">
<text x="83.8" y="22.6" transform="rotate(-90 83.8 22.6)">BS</text>
<text x="230.7" y="20.1">IN</text>
<text x="233.6" y="22.9">GND</text>
<text x="236.6" y="20.1">OUT</text>
<text x="76.3" y="24">VIN</text>
<text x="86.9" y="24">SW</text>
<text x="76.3" y="31.7">EN</text>
<text x="83.8" y="33.8" transform="rotate(-90 83.8 33.8)">GND</text>
<text x="87.6" y="31.7">FB</text>
<text x="230.7" y="56.8">IN</text>
<text x="233.6" y="59.5">GND</text>
<text x="236.6" y="56.8">OUT</text>
<text x="76.3" y="76.1">VIN</text>
<text x="83.8" y="74.7" transform="rotate(-90 83.8 74.7)">BS</text>
<text x="86.9" y="76.1">SW</text>
<text x="76.3" y="83.8">EN</text>
<text x="87.6" y="83.8">FB</text>
<text x="83.8" y="85.9" transform="rotate(-90 83.8 85.9)">GND</text>
<text x="228.7" y="85.8">IN</text>
<text x="231.6" y="88.5">GND</text>
<text x="234.7" y="85.8">OUT</text>
<text x="118.7" y="130.2">IN</text>
<text x="124.7" y="130.2">OUT</text>
<text x="121.6" y="132.9">GND</text>
<text x="58.1" y="138.7">S</text>
<text x="59.5" y="142.9" transform="rotate(-90 59.5 142.9)">G</text>
<text x="64.3" y="138.7">D</text>
</g>
<g font-size="1.7" fill="#00f">
<text x="81.1" y="26.5">LP6460</text>
<text x="81.1" y="78.6">LP6460</text>
</g>
<g font-size="1.4">
<text x="30.9" y="1.4">5</text>
<text x="88.8" y="1.4">4</text>
<text x="146.7" y="1.4">3</text>
<text x="204.6" y="1.4">2</text>
<text x="262.6" y="1.4">1</text>
<text x=".5" y="26.1">D</text>
<text x="292" y="26.1">D</text>
<text x=".5" y="71.9">C</text>
<text x="292" y="71.9">C</text>
<text x=".5" y="117.8">B</text>
<text x="292" y="117.8">B</text>
<text x=".5" y="163.6">A</text>
<text x="292" y="163.6">A</text>
<text x="30.9" y="186.8">5</text>
<text x="88.8" y="186.8">4</text>
<text x="146.7" y="186.8">3</text>
<text x="204.6" y="186.8">2</text>
<text x="262.6" y="186.8">1</text>
</g>
</svg>
